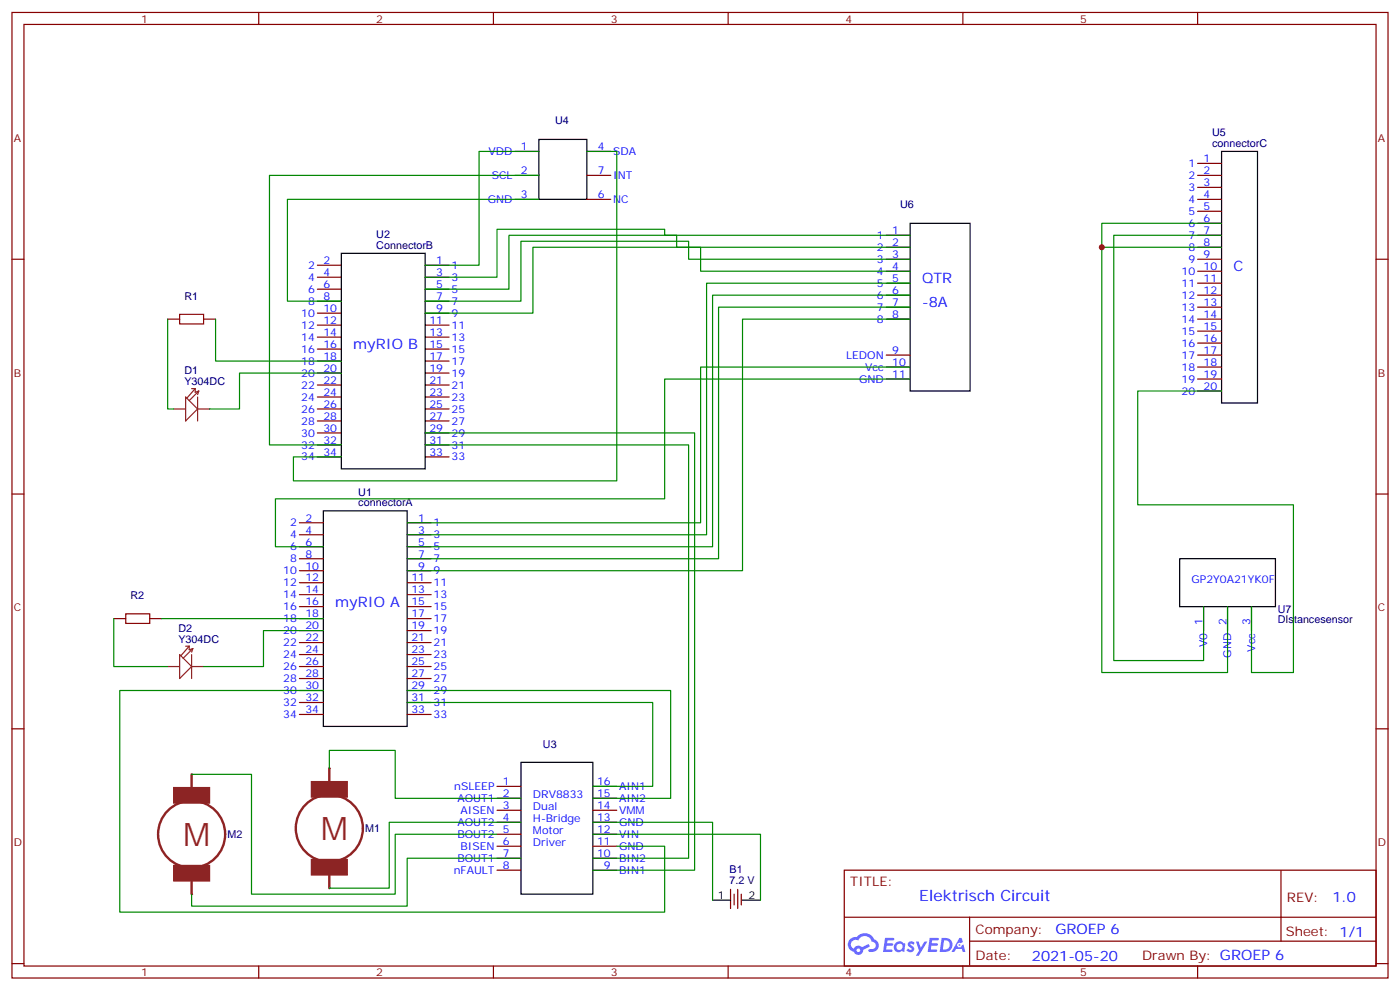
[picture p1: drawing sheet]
<svg xmlns="http://www.w3.org/2000/svg" width="412mm" height="292mm" viewBox="0 0 412 292" stroke-linecap="round" stroke-linejoin="round" font-family="sans-serif">
<g fill="none" stroke="#870000" stroke-width=".35">
<path d="M3.5 3.7h405.4v284.3h-405.4zM7.1 7.2h398.2v277.3h-398.2zM76.2 3.7v3.5M145.3 3.7v3.5M214.5 3.7v3.5M283.6 3.7v3.5M352.8 3.7v3.5M3.5 76.3h3.6M405.3 76.3h3.6M3.5 145.5h3.6M405.3 145.5h3.6M3.5 214.6h3.6"/>
<path d="M405.3 214.6h3.6M248.7 256.3h156.6v28.2h-156.6zM377.3 256.3v20.9M248.7 270.1h156.5M285.6 277.2h119.6M285.6 270.1v14.1M3.5 283.8h3.6M76.2 284.5v3.5M145.3 284.5v3.5M214.5 284.5v3.5M283.6 284.5v3.5M352.8 284.5v3.5"/>
<path d="M405.3 283.8h3.6"/>
</g>
<g fill="#5487ff">
<path d="M267.7 277.4a1.22 1.22 0 0 1 1.7 .3l-.4 .6a.47 .47 0 0 0-.3-.4 .47 .47 0 0 0-.5 .2l.1 .2a1.14 1.14 0 0 1 .8 1.7 1.14 1.14 0 0 1-1.9 0l-.2-.2 .5-.5 .7 .4a.29 .29 0 0 0 .3-.2 .29 .29 0 0 0-.2-.4 1.04 1.04 0 0 1-.6-1.7z"/>
<path d="M260.7 276.2h2.4l.3 .2-.2 .5h-1.8l-.1 .9h1.5l.3 .3-.3 .4h-1.6l-.2 1.1 1.7 .1 .2 .3-.2 .3h-2.6z"/>
<path d="M273.8 276.2h2.4l.3 .2-.1 .5h-1.8l-.2 .9h1.6l.3 .3-.4 .4h-1.6l-.1 1.1 1.7 .1 .2 .3-.2 .3h-2.6z"/>
<path d="M282.6 276.2h.7l.3 1.2-.6 .4a.69 .69 0 0 0-1 .2 .69 .69 0 0 0 .4 1 .69 .69 0 0 0 .9-.6l.5-.3 .6 2.2h-.8l-.2-.9h-1.8l-.5 .9h-.8z"/>
<path d="M269.8 277.3h.8l.6 1.8 1.1-1.8h.9l-2.6 4.2h-.8l.9-1.6z"/>
<path d="M277.4 276.2l-.6 4.1h1.3a2.11 2.11 0 0 0 2.5-2.1 2.11 2.11 0 0 0-2.5-2zM278.1 276.9a1.39 1.39 0 0 1 1.7 1.4 1.39 1.39 0 0 1-1.8 1.3h-.3z"/>
<path d="M263.7 277.8a1.54 1.54 0 0 0-.1 2.2 1.54 1.54 0 0 0 2.2 .1l.6 .2 .3-2.3-.2-.2h-.4a1.49 1.49 0 0 0-2.4 0zM264 278.8a.94 .94 0 0 1 1.8 0 .94 .94 0 0 1-1.8 0z"/>
<path d="M250.4 276.6a2.18 2.18 0 0 0 1.1 3.7 1.44 1.44 0 0 0 1.6 .9 1.44 1.44 0 0 0 1.2-1.5l2-1-.5-.7-1.9 .9a1.47 1.47 0 0 0-2.4 .5 1.39 1.39 0 0 1-.7-2 1.39 1.39 0 0 1 2-.4 2.12 2.12 0 0 1 2.2-1.3 2.12 2.12 0 0 1 1.9 1.7 1.14 1.14 0 0 1 1.1 1.4 1.14 1.14 0 0 1-1.7 .7 .43 .43 0 0 0-.5 .4 .43 .43 0 0 0 .4 .4 1.98 1.98 0 0 0 2.5-1.2 1.98 1.98 0 0 0-1.2-2.5 3.1 3.1 0 0 0-5.3-.7l-.9 .1zM252.3 279.9a.55 .55 0 0 1 1.1 0 .55 .55 0 0 1-1.1 0z"/>
<circle cx="282.6" cy="278.3" r=".26"/>
</g>
<path d="M158.7 41.1h14.2v17.6h-14.2zM359.8 44.6h10.6v74.1h-10.6zM100.5 74.6h24.7v63.5h-24.7zM268.1 65.8h17.7v49.3h-17.7zM95.2 150.4h24.7v63.5h-24.7zM347.5 164.5h28.2v14.1h-28.2zM153.5 224.5h21.1v38.8h-21.1z" fill="none" stroke="#000" stroke-width=".35"/>
<g fill="none" stroke="#870000" stroke-width=".35">
<path d="M151.7 44.6h7M151.7 51.6h7M151.7 58.7h7M172.9 44.6h7M172.9 51.6h7M172.9 58.7h7M352.8 51.6h7M352.8 58.7h7M352.8 55.2h7M352.8 48.1h7M93.5 78.1h7M125.2 78.1h7.1"/>
<path d="M261.1 69.3h7M261.1 72.8h7M261.1 76.3h7M261.1 79.9h7M352.8 65.8h7M352.8 69.3h7M352.8 72.8h7M352.8 76.3h7M352.8 79.9h7M352.8 62.2h7M93.5 99.3h7M93.5 95.7h7"/>
<path d="M93.5 92.2h7M93.5 88.7h7M93.5 85.2h7M93.5 81.6h7M125.2 99.3h7.1M125.2 95.7h7.1M125.2 92.2h7.1M125.2 88.7h7.1M125.2 85.2h7.1M125.2 81.6h7.1M261.1 83.4h7M261.1 86.9h7"/>
<path d="M261.1 90.5h7M261.1 94h7M352.8 83.4h7M352.8 86.9h7M352.8 90.5h7M352.8 94h7M352.8 97.5h7M93.5 102.8h7M93.5 116.9h7M93.5 113.4h7M93.5 109.9h7M93.5 106.3h7"/>
<path d="M125.2 102.8h7.1M125.2 116.9h7.1M125.2 113.4h7.1M125.2 109.9h7.1M125.2 106.3h7.1M261.1 104.6h7M261.1 108.1h7M261.1 111.6h7M352.8 101h7M352.8 104.6h7M352.8 108.1h7M352.8 111.6h7"/>
<path d="M352.8 115.1h7M93.5 134.5h7M93.5 131h7M93.5 127.5h7M93.5 124h7M93.5 120.4h7M125.2 134.5h7.1M125.2 131h7.1M125.2 127.5h7.1M125.2 124h7.1M125.2 120.4h7.1M88.2 154h7"/>
<path d="M88.2 157.5h7M119.9 154h7.1M119.9 157.5h7.1M88.2 161h7M88.2 164.5h7M88.2 168.1h7M88.2 171.6h7M88.2 175.1h7M88.2 178.6h7M119.9 161h7.1M119.9 164.5h7.1M119.9 168.1h7.1"/>
<path d="M119.9 171.6h7.1M119.9 175.1h7.1M119.9 178.6h7.1M354.5 178.6v7.1M361.6 178.6v7.1M368.7 178.6v7.1M88.2 182.2h7M88.2 185.7h7M88.2 189.2h7M88.2 192.8h7M88.2 196.3h7M88.2 199.8h7"/>
<path d="M119.9 182.2h7.1M119.9 185.7h7.1M119.9 189.2h7.1M119.9 192.8h7.1M119.9 196.3h7.1M119.9 199.8h7.1M88.2 203.3h7M88.2 206.9h7M88.2 210.4h7M119.9 203.3h7.1M119.9 206.9h7.1M119.9 210.4h7.1"/>
<path d="M146.4 231.6h7.1M146.4 235.1h7.1M146.4 238.6h7.1M174.6 231.6h7.1M174.6 235.1h7.1M174.6 238.6h7.1M146.4 242.1h7.1M146.4 245.7h7.1M146.4 249.2h7.1M146.4 252.7h7.1M146.4 256.3h7.1M174.6 242.1h7.1"/>
<path d="M174.6 245.7h7.1M174.6 249.2h7.1M174.6 252.7h7.1M174.6 256.3h7.1"/>
</g>
<circle cx="97" cy="243.9" r="9.9" fill="none" stroke="#8c2424" stroke-width=".71"/>
<g fill="#8c2424" stroke="#8c2424" stroke-width=".35">
<path d="M91.7 230.2h10.6v4.5h-10.6z"/>
<path d="M91.7 253.1h10.6v4.6h-10.6z"/>
</g>
<g fill="#8c2424">
<circle cx="97" cy="261.5" r=".18"/>
<circle cx="97" cy="226.3" r=".18"/>
</g>
<g fill="none" stroke="#8c2424" stroke-width=".71">
<path d="M97 226.3v7M97 254.5v7"/>
<circle cx="56.4" cy="245.7" r="9.9"/>
</g>
<g fill="#8c2424" stroke="#8c2424" stroke-width=".35">
<path d="M51.2 231.9h10.5v4.6h-10.5z"/>
<path d="M51.2 254.8h10.5v4.6h-10.5z"/>
</g>
<g fill="#8c2424">
<circle cx="56.4" cy="263.3" r=".18"/>
<circle cx="56.4" cy="228" r=".18"/>
</g>
<path d="M56.4 228v7.1M56.4 256.3v7" fill="none" stroke="#8c2424" stroke-width=".71"/>
<g fill="none" stroke="#8c2424" stroke-width=".35">
<path d="M54.7 116.9l3.5 3.5-3.5 3.6zM56.4 114.4h1.1M57.5 114.4l-2.5 2.9M57.5 114.4v1.1l1.1-.4M58.2 116.9v7.1M58.6 115.1l-2.9 2.9M58.6 115.1l-.4 1.1M51.2 120.4h3.5M58.2 120.4h3.5M49.4 196.3h3.5M52.9 192.8l3.5 3.5-3.5 3.5zM54.7 190.3h1"/>
<path d="M55.7 190.3l-2.4 2.8M55.7 190.3v1l1.1-.3M56.4 192.8v7M56.4 196.3h3.6M56.8 191l-2.8 2.8M56.8 191l-.4 1.1"/>
</g>
<path d="M52.9 92.6h7.1v2.8h-7.1zM37 180.8h7.1v2.8h-7.1z" fill="none" stroke="#a10000" stroke-width=".35"/>
<path d="M49.4 94h3.5M60 94h3.5M33.5 182.2h3.5M44.1 182.2h3.5M215.2 261.9v5.6M216.3 263.3v3.2M217.3 261.9v5.6M218.4 263.3v3.2" fill="none" stroke="#870000" stroke-width=".35"/>
<path d="M209.9 265.1h5.3M218.7 265.1h5.3" fill="none" stroke="#000" stroke-width=".35"/>
<g fill="none" stroke="#008700" stroke-width=".35">
<path d="M158.7 44.6h-17.6v33.5h-15.9M158.7 51.6h-79.3v79.4h21.1M158.7 58.7h-74v30h15.8M172.9 44.6h8.8v97h-95.3v-7.1h14.1M268.1 69.3h-72.3v-1.8h-49.4v14.1h-21.2M268.1 72.8h-68.8v-3.5h-49.4v15.9h-24.7M268.1 76.3h-65.3v-5.3h-49.3v17.7h-28.3M268.1 79.9h-61.7v-7.1h-49.4v19.4h-31.8M324.6 72.8h35.2M359.8 69.3h-31.7v125.2h26.4v-15.9M359.8 65.8h-35.2v132.2h37v-19.4M49.4 94v26.4h1.8"/>
<path d="M63.5 94v12.3h37M268.1 83.4h-60v74.1h-88.2M268.1 86.9h-58.2v74.1h-90M268.1 90.5h-56.4v74h-91.8M268.1 94h-49.4v74.1h-98.8M100.5 109.9h-29.9v10.5h-8.9M268.1 111.6h-72.3v35.3h-114.7v14.1h14.1M268.1 108.1h-61.7v45.9h-86.5M359.8 115.1h-24.7v33.6h45.9v49.3h-12.3v-19.4M125.2 127.5h79.4v128.8h-30M125.2 131h77.6v121.7h-28.2M33.5 182.2v14.1h15.9"/>
<path d="M47.6 182.2h47.6M95.2 185.7h-17.6v10.6h-17.6M95.2 203.3h-59.9v65.3h160.5v-19.4h-14.1M119.9 203.3h77.7v31.8h-23M119.9 206.9h72.4v24.7h-17.7M56.4 228h17.7v35.3h42.3v-17.6h30M97 226.3v-5.3h19.4v14.1h37.1M153.5 242.1h-38.8v19.4h-17.7M153.5 252.7h-33.6v14.1h-63.5v-3.5M174.6 245.7h49.4v19.4M174.6 242.1h35.3v23"/>
</g>
<circle cx="324.6" cy="72.8" r=".88" fill="#c00"/>
<g font-size="9.5" fill="#8d2323">
<text x="54" y="249.2">M</text>
<text x="94.5" y="247.4">M</text>
</g>
<text font-size="4.6" fill="#00f" x="270.8" y="265.3">Elektrisch Circuit</text>
<g font-size="4.2" fill="#00f">
<text x="271.6" y="83.4">QTR</text>
<text x="363.4" y="79.9">C</text>
<text x="271.6" y="90.5">-8A</text>
<text x="104.1" y="102.8">myRIO B</text>
<text x="98.8" y="178.6">myRIO A</text>
<text x="392.5" y="265.5">1.0</text>
<text x="310.9" y="275.1">GROEP 6</text>
<text x="304" y="282.9">2021-05-20</text>
</g>
<g font-size="3.9" fill="#800">
<text x="250.5" y="260.8">TITLE:</text>
<text x="379.1" y="265.5">REV:</text>
<text x="287.4" y="275">Company:</text>
<text x="378.7" y="275.7">Sheet: 1/1</text>
<text x="287.4" y="282.7">Date:</text>
<text x="336.4" y="282.8">Drawn By: GROEP 6</text>
</g>
<g font-size="3.2" fill="#800">
<text x="41.6" y="6.7">1</text>
<text x="110.8" y="6.7">2</text>
<text x="179.9" y="6.7">3</text>
<text x="249.1" y="6.7">4</text>
<text x="318.2" y="6.7">5</text>
<text x="4.1" y="41.8">A</text>
<text x="405.9" y="41.8">A</text>
<text x="4.1" y="110.9">B</text>
<text x="405.9" y="110.9">B</text>
<text x="4.1" y="180.1">C</text>
<text x="405.9" y="180.1">C</text>
<text x="4.1" y="249.2">D</text>
<text x="405.9" y="249.2">D</text>
<text x="41.6" y="287.5">1</text>
<text x="110.8" y="287.5">2</text>
<text x="179.9" y="287.5">3</text>
<text x="249.1" y="287.5">4</text>
<text x="318.2" y="287.5">5</text>
</g>
<g font-size="3.2" fill="#000080">
<text x="163.5" y="36.6">U4</text>
<text x="357" y="40.1">U5</text>
<text x="357" y="43.3">connectorC</text>
<text x="265.2" y="61.3">U6</text>
<text x="110.8" y="70.1">U2</text>
<text x="110.8" y="73.3">ConnectorB</text>
<text x="54.3" y="88.3">R1</text>
<text x="54.3" y="113.4">Y304DC</text>
<text x="54.3" y="110.2">D1</text>
<text x="105.5" y="149.2">connectorA</text>
<text x="105.6" y="145.9">U1</text>
<text x="38.4" y="176.5">R2</text>
<text x="376.4" y="183.6">DIstancesensor</text>
<text x="376.4" y="180.4">U7</text>
<text x="52.6" y="189.2">Y304DC</text>
<text x="52.6" y="186">D2</text>
<text x="159.9" y="220.2">U3</text>
<text x="107.6" y="245">M1</text>
<text x="67" y="246.8">M2</text>
<text x="214.9" y="257.1">B1</text>
<text x="214.9" y="260.3">7.2 V</text>
</g>
<g font-size="3.2" fill="#00f">
<text x="143.9" y="45.6">VDD</text>
<text x="153.5" y="44.2">1</text>
<text x="176.1" y="44.2">4</text>
<text x="180.6" y="45.6">SDA</text>
<text x="354.5" y="47.8">1</text>
<text x="144.8" y="52.7">SCL</text>
<text x="153.5" y="51.3">2</text>
<text x="176.1" y="51.3">7</text>
<text x="180.6" y="52.7">INT</text>
<text x="350.1" y="52.7">2</text>
<text x="350.1" y="49.2">1</text>
<text x="354.5" y="51.3">2</text>
<text x="143.7" y="59.8">GND</text>
<text x="153.5" y="58.3">3</text>
<text x="176.1" y="58.3">6</text>
<text x="180.6" y="59.8">NC</text>
<text x="350.1" y="56.2">3</text>
<text x="350.1" y="59.8">4</text>
<text x="354.5" y="54.8">3</text>
<text x="354.5" y="58.3">4</text>
<text x="350.1" y="63.3">5</text>
<text x="354.5" y="65.4">6</text>
<text x="354.5" y="61.9">5</text>
<text x="258.3" y="70.3">1</text>
<text x="262.8" y="68.9">1</text>
<text x="350.1" y="66.8">6</text>
<text x="350.1" y="70.3">7</text>
<text x="354.5" y="68.9">7</text>
<text x="95.2" y="77.8">2</text>
<text x="128.5" y="77.8">1</text>
<text x="258.3" y="73.9">2</text>
<text x="258.3" y="77.4">3</text>
<text x="262.8" y="72.5">2</text>
<text x="262.8" y="76">3</text>
<text x="350.1" y="73.9">8</text>
<text x="350.1" y="77.4">9</text>
<text x="354.5" y="72.5">8</text>
<text x="354.5" y="76">9</text>
<text x="90.8" y="82.7">4</text>
<text x="90.8" y="79.2">2</text>
<text x="95.2" y="81.3">4</text>
<text x="128.5" y="81.3">3</text>
<text x="133" y="82.7">3</text>
<text x="133" y="79.2">1</text>
<text x="258.3" y="80.9">4</text>
<text x="262.8" y="79.5">4</text>
<text x="262.8" y="83">5</text>
<text x="348" y="80.9">10</text>
<text x="354.5" y="79.5">10</text>
<text x="354.5" y="83">11</text>
<text x="90.8" y="89.7">8</text>
<text x="90.8" y="86.2">6</text>
<text x="95.2" y="88.3">8</text>
<text x="95.2" y="84.8">6</text>
<text x="128.5" y="88.3">7</text>
<text x="128.5" y="84.8">5</text>
<text x="133" y="89.7">7</text>
<text x="133" y="86.2">5</text>
<text x="258.3" y="84.5">5</text>
<text x="258.3" y="88">6</text>
<text x="262.8" y="86.6">6</text>
<text x="348" y="84.5">11</text>
<text x="348" y="88">12</text>
<text x="354.5" y="86.6">12</text>
<text x="88.7" y="93.3">10</text>
<text x="95.2" y="95.4">12</text>
<text x="95.2" y="91.9">10</text>
<text x="126.5" y="95.4">11</text>
<text x="128.5" y="91.9">9</text>
<text x="133" y="93.3">9</text>
<text x="258.3" y="95">8</text>
<text x="258.3" y="91.5">7</text>
<text x="262.8" y="93.6">8</text>
<text x="262.8" y="90.1">7</text>
<text x="348" y="91.5">13</text>
<text x="348" y="95">14</text>
<text x="354.5" y="90.1">13</text>
<text x="354.5" y="93.6">14</text>
<text x="88.7" y="100.3">14</text>
<text x="88.7" y="96.8">12</text>
<text x="95.2" y="98.9">14</text>
<text x="126.5" y="98.9">13</text>
<text x="133" y="100.3">13</text>
<text x="133" y="96.8">11</text>
<text x="348" y="98.6">15</text>
<text x="354.5" y="97.2">15</text>
<text x="354.5" y="100.7">16</text>
<text x="88.7" y="107.4">18</text>
<text x="88.7" y="103.9">16</text>
<text x="95.2" y="106">18</text>
<text x="95.2" y="102.4">16</text>
<text x="126.5" y="102.4">15</text>
<text x="126.5" y="106">17</text>
<text x="133" y="103.9">15</text>
<text x="133" y="107.4">17</text>
<text x="249.3" y="105.6">LEDON</text>
<text x="262.8" y="104.2">9</text>
<text x="262.8" y="107.7">10</text>
<text x="348" y="102.1">16</text>
<text x="348" y="105.6">17</text>
<text x="354.5" y="104.2">17</text>
<text x="354.5" y="107.7">18</text>
<text x="88.7" y="110.9">20</text>
<text x="95.2" y="113">22</text>
<text x="95.2" y="109.5">20</text>
<text x="126.5" y="113">21</text>
<text x="126.5" y="109.5">19</text>
<text x="133" y="110.9">19</text>
<text x="253.1" y="112.7">GND</text>
<text x="254.9" y="109.1">Vcc</text>
<text x="262.8" y="111.3">11</text>
<text x="348" y="109.1">18</text>
<text x="348" y="112.7">19</text>
<text x="354.5" y="111.3">19</text>
<text x="88.7" y="118">24</text>
<text x="88.7" y="114.4">22</text>
<text x="95.2" y="116.6">24</text>
<text x="126.5" y="116.6">23</text>
<text x="133" y="118">23</text>
<text x="133" y="114.4">21</text>
<text x="348" y="116.2">20</text>
<text x="354.5" y="114.8">20</text>
<text x="88.7" y="125">28</text>
<text x="88.7" y="121.5">26</text>
<text x="95.2" y="123.6">28</text>
<text x="95.2" y="120.1">26</text>
<text x="126.5" y="123.6">27</text>
<text x="126.5" y="120.1">25</text>
<text x="133" y="125">27</text>
<text x="133" y="121.5">25</text>
<text x="88.7" y="128.6">30</text>
<text x="95.2" y="130.7">32</text>
<text x="95.2" y="127.1">30</text>
<text x="126.5" y="130.7">31</text>
<text x="126.5" y="127.1">29</text>
<text x="133" y="128.6">29</text>
<text x="88.7" y="135.6">34</text>
<text x="88.7" y="132.1">32</text>
<text x="95.2" y="134.2">34</text>
<text x="126.5" y="134.2">33</text>
<text x="133" y="135.6">33</text>
<text x="133" y="132.1">31</text>
<text x="85.5" y="155">2</text>
<text x="90" y="153.6">2</text>
<text x="123.2" y="153.6">1</text>
<text x="127.7" y="155">1</text>
<text x="85.5" y="158.5">4</text>
<text x="90" y="157.1">4</text>
<text x="90" y="160.7">6</text>
<text x="123.2" y="157.1">3</text>
<text x="123.2" y="160.7">5</text>
<text x="127.7" y="158.5">3</text>
<text x="85.5" y="162.1">6</text>
<text x="85.5" y="165.6">8</text>
<text x="90" y="164.2">8</text>
<text x="90" y="167.7">10</text>
<text x="123.2" y="164.2">7</text>
<text x="123.2" y="167.7">9</text>
<text x="127.7" y="162.1">5</text>
<text x="127.7" y="165.6">7</text>
<text x="83.5" y="169.1">10</text>
<text x="83.5" y="172.6">12</text>
<text x="90" y="171.2">12</text>
<text x="121.2" y="171.2">11</text>
<text x="127.7" y="169.1">9</text>
<text x="127.7" y="172.6">11</text>
<text x="351" y="171.6">GP2Y0A21YK0F</text>
<text x="83.5" y="176.2">14</text>
<text x="83.5" y="179.7">16</text>
<text x="90" y="174.8">14</text>
<text x="90" y="178.3">16</text>
<text x="121.2" y="174.8">13</text>
<text x="121.2" y="178.3">15</text>
<text x="127.7" y="176.2">13</text>
<text x="127.7" y="179.7">15</text>
<text x="83.5" y="183.2">18</text>
<text x="90" y="181.8">18</text>
<text x="90" y="185.3">20</text>
<text x="121.2" y="181.8">17</text>
<text x="121.2" y="185.3">19</text>
<text x="127.7" y="183.2">17</text>
<text x="354.2" y="183.9" transform="rotate(-90 354.2 183.9)">1</text>
<text x="361.2" y="183.9" transform="rotate(-90 361.2 183.9)">2</text>
<text x="368.3" y="183.9" transform="rotate(-90 368.3 183.9)">3</text>
<text x="83.5" y="186.8">20</text>
<text x="83.5" y="190.3">22</text>
<text x="90" y="188.9">22</text>
<text x="121.2" y="188.9">21</text>
<text x="127.7" y="186.8">19</text>
<text x="127.7" y="190.3">21</text>
<text x="355.6" y="190.6" transform="rotate(-90 355.6 190.6)">V0</text>
<text x="369.7" y="191.9" transform="rotate(-90 369.7 191.9)">Vcc</text>
<text x="83.5" y="193.8">24</text>
<text x="83.5" y="197.3">26</text>
<text x="90" y="192.4">24</text>
<text x="90" y="195.9">26</text>
<text x="121.2" y="192.4">23</text>
<text x="121.2" y="195.9">25</text>
<text x="127.7" y="193.8">23</text>
<text x="127.7" y="197.3">25</text>
<text x="362.7" y="193.7" transform="rotate(-90 362.7 193.7)">GND</text>
<text x="83.5" y="200.9">28</text>
<text x="90" y="199.5">28</text>
<text x="90" y="203">30</text>
<text x="121.2" y="199.5">27</text>
<text x="121.2" y="203">29</text>
<text x="127.7" y="200.9">27</text>
<text x="83.5" y="204.4">30</text>
<text x="83.5" y="207.9">32</text>
<text x="90" y="206.5">32</text>
<text x="121.2" y="206.5">31</text>
<text x="127.7" y="204.4">29</text>
<text x="127.7" y="207.9">31</text>
<text x="83.5" y="211.5">34</text>
<text x="90" y="210">34</text>
<text x="121.2" y="210">33</text>
<text x="127.7" y="211.5">33</text>
<text x="133.8" y="232.6">nSLEEP</text>
<text x="148.2" y="231.2">1</text>
<text x="175.9" y="231.2">16</text>
<text x="182.4" y="232.6">AIN1</text>
<text x="134.7" y="236.1">AOUT1</text>
<text x="135.6" y="239.7">AISEN</text>
<text x="148.2" y="234.7">2</text>
<text x="148.2" y="238.3">3</text>
<text x="157" y="235.1">DRV8833</text>
<text x="157" y="238.6">Dual</text>
<text x="175.9" y="238.3">14</text>
<text x="175.9" y="234.7">15</text>
<text x="182.4" y="239.7">VMM</text>
<text x="182.4" y="236.1">AIN2</text>
<text x="134.7" y="243.2">AOUT2</text>
<text x="148.2" y="241.8">4</text>
<text x="148.2" y="245.3">5</text>
<text x="157" y="242.1">H-Bridge</text>
<text x="157" y="245.7">Motor</text>
<text x="175.9" y="245.3">12</text>
<text x="175.9" y="241.8">13</text>
<text x="182.4" y="243.2">GND</text>
<text x="134.7" y="246.7">BOUT2</text>
<text x="135.6" y="250.3">BISEN</text>
<text x="148.2" y="248.8">6</text>
<text x="157" y="249.2">Driver</text>
<text x="175.9" y="248.8">11</text>
<text x="182.4" y="250.3">GND</text>
<text x="182.4" y="246.7">VIN</text>
<text x="133.7" y="257.3">nFAULT</text>
<text x="134.7" y="253.8">BOUT1</text>
<text x="148.2" y="252.4">7</text>
<text x="148.2" y="255.9">8</text>
<text x="175.9" y="252.4">10</text>
<text x="177.9" y="255.9">9</text>
<text x="182.4" y="257.3">BIN1</text>
<text x="182.4" y="253.8">BIN2</text>
</g>
<g font-size="3.2">
<text x="211.4" y="264.7">1</text>
<text x="220.5" y="264.7">2</text>
</g>
</svg>
